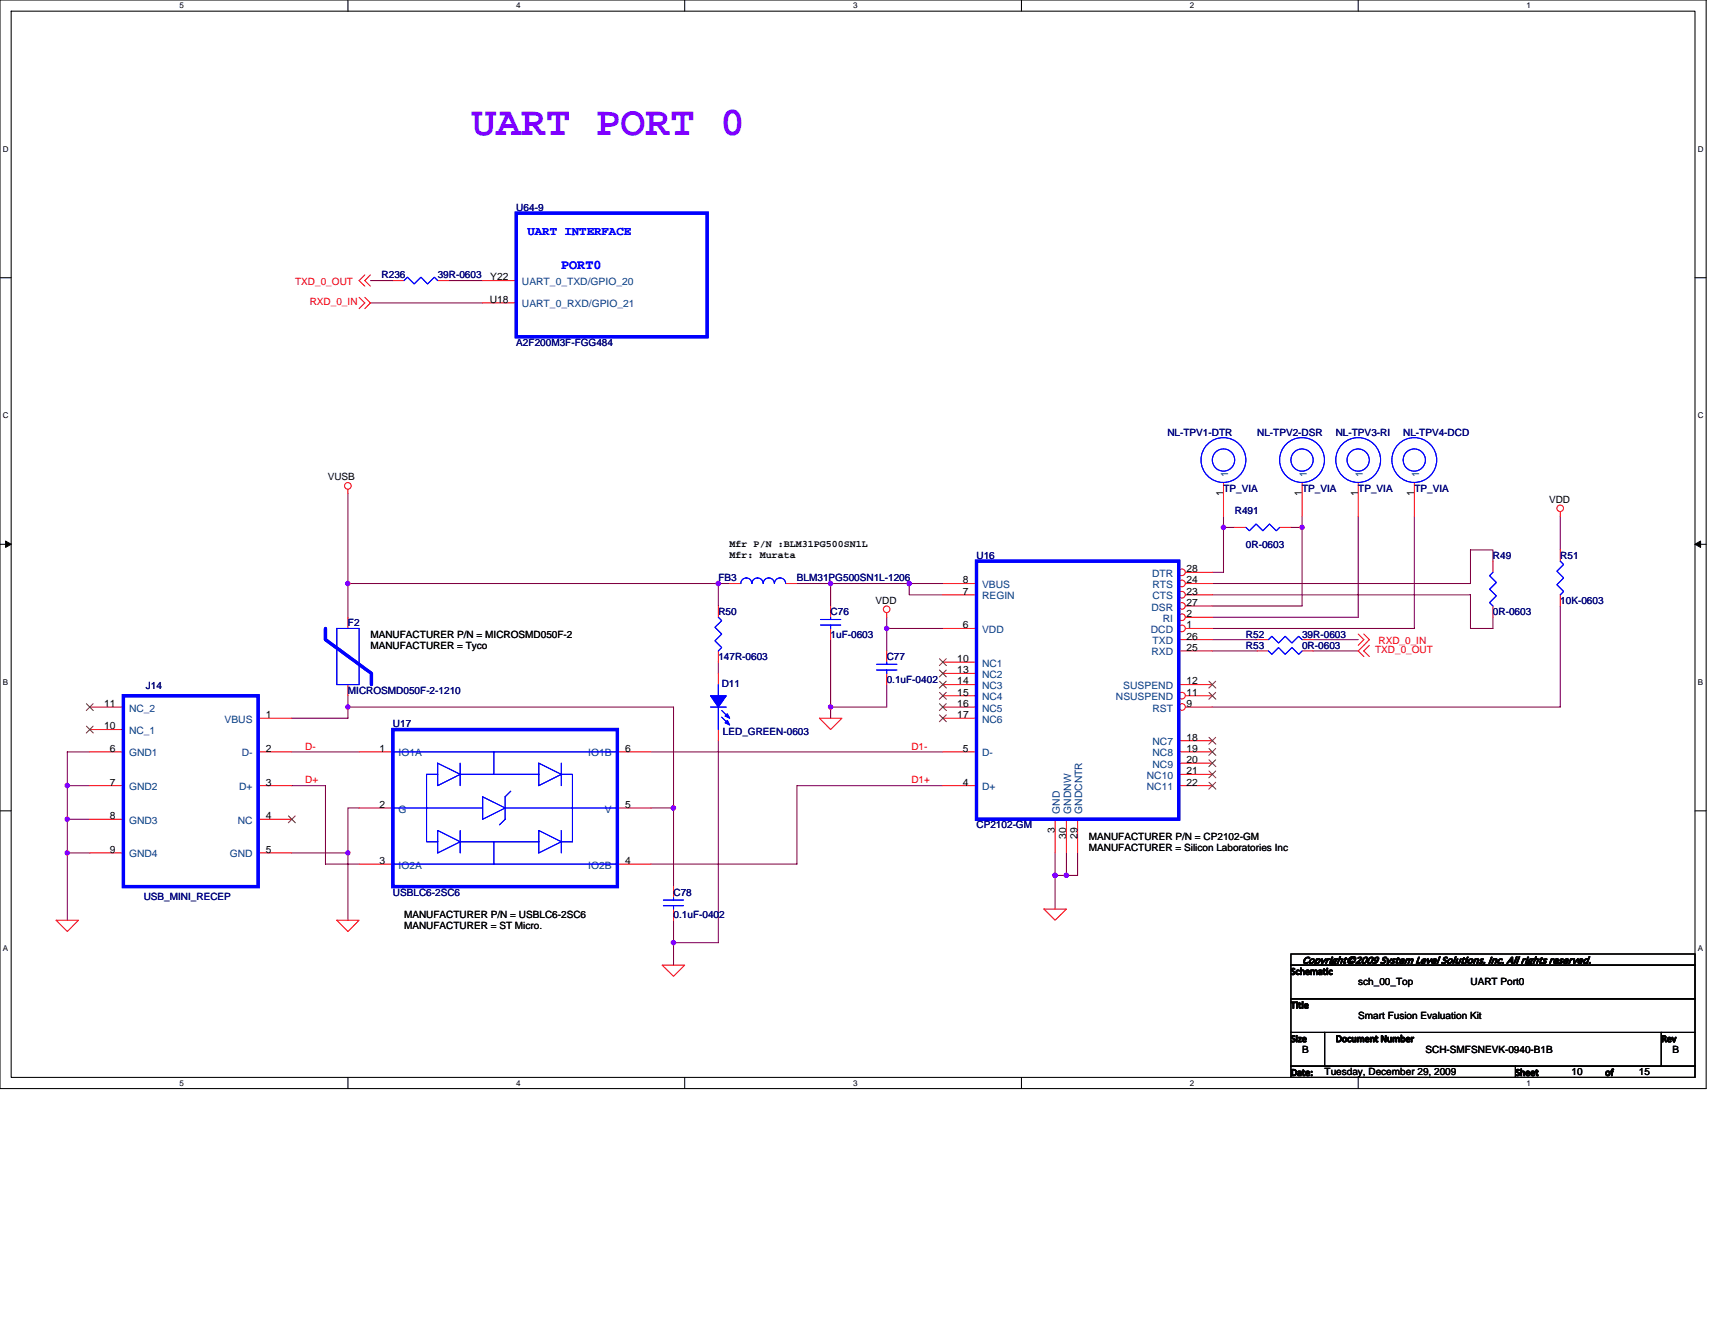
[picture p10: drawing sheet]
<svg xmlns="http://www.w3.org/2000/svg" width="279mm" height="216mm" viewBox="0 0 279 216" stroke-linecap="round" stroke-linejoin="round" font-family="sans-serif">
<path d="M0 0h278v177.4h-278zM1.8 1.8h274.3v173.8h-274.3z" fill="none" stroke="#000" stroke-width=".17"/>
<g fill="#fff">
<path d="M29.3 .2h.7v1.5h-.7z"/>
<path d="M29.3 175.7h.7v1.5h-.7z"/>
</g>
<path d="M56.7 0v1.8M56.7 175.6v1.8" fill="none" stroke="#000" stroke-width=".17"/>
<g fill="#fff">
<path d="M84.1 .2h.7v1.5h-.7z"/>
<path d="M84.1 175.7h.7v1.5h-.7z"/>
</g>
<path d="M111.5 0v1.8M111.5 175.6v1.8" fill="none" stroke="#000" stroke-width=".17"/>
<g fill="#fff">
<path d="M139 .2h.7v1.5h-.7z"/>
<path d="M139 175.7h.7v1.5h-.7z"/>
</g>
<path d="M166.4 0v1.8M166.4 175.6v1.8" fill="none" stroke="#000" stroke-width=".17"/>
<g fill="#fff">
<path d="M193.8 .2h.8v1.5h-.8z"/>
<path d="M193.8 175.7h.8v1.5h-.8z"/>
</g>
<path d="M221.3 0v1.8M221.3 175.6v1.8" fill="none" stroke="#000" stroke-width=".17"/>
<g fill="#fff">
<path d="M248.7 .2h.7v1.5h-.7z"/>
<path d="M248.7 175.7h.7v1.5h-.7z"/>
<path d="M.5 23.5h.9v1.5h-.9z"/>
<path d="M276.6 23.5h1v1.5h-1z"/>
<path d="M.5 67h.9v1.4h-.9z"/>
<path d="M276.6 67h1v1.4h-1z"/>
</g>
<path d="M0 45.3h1.8M276.1 45.3h1.9" fill="none" stroke="#000" stroke-width=".17"/>
<g fill="#fff">
<path d="M.5 110.4h.8v1.5h-.8z"/>
<path d="M276.6 110.4h.9v1.5h-.9z"/>
</g>
<path d="M0 88.7h1.8M276.1 88.7h1.9" fill="none" stroke="#000" stroke-width=".17"/>
<path d="M.9 88.2l.9 .5-.9 .5zM276.1 88.7l1-.5v1z" fill="#000" stroke="#000" stroke-width=".16"/>
<g fill="#fff">
<path d="M.5 153.8h.8v1.5h-.8z"/>
<path d="M276.6 153.8h.9v1.5h-.9z"/>
</g>
<path d="M0 132.1h1.8M276.1 132.1h1.9M210.3 157.3h65.8v5.5h-65.8zM210.3 155.4h65.8v1.9h-65.8zM210.3 162.8h65.8v5.4h-65.8zM210.3 168.2h5.5v5.5h-5.5zM210.3 173.7h36.6v1.9h-36.6zM215.8 168.2h54.9v5.5h-54.9zM246.9 173.7h29.2v1.9h-29.2zM270.7 168.2h5.4v5.5h-5.4z" fill="none" stroke="#000" stroke-width=".17"/>
<g fill="none" stroke="#800040" stroke-width=".17">
<path d="M60.3 49.4h18.3M60.3 45.7h3.7M73.2 45.7h5.4M56.7 95.1h62.2M56.7 80.5v20.1M117 95.1v3.6M129.8 95.1h5.5v3.6M135.3 95.1h12.8v1.8h5.5M148.1 95.1h5.5M197.5 96.9h42.1v5.5h3.6v-1.8M199.3 84.1v9.2h-1.8M199.3 85.9h1.9"/>
<path d="M210.3 85.9h1.8M212.1 84.1v14.6h-14.6M221.3 84.1v16.5h-23.8M230.4 84.1v18.3h-32.9M243.2 91.4v-1.8h-3.6v5.5h-42.1M254.2 98.7v16.5h-56.7M254.2 84.1v5.5M56.7 115.2h53v29.3M56.7 113.4v3.6h-9.2M117 107.9v1.8M135.3 104.2v12.8M144.5 102.4h9.1"/>
<path d="M144.5 100.6v5.5M144.5 111.5v3.7h-9.2M197.5 104.2h7.3M197.5 106.1h7.3M214 104.2h7.3M214 106.1h7.3M11 128h3.6M11 139h3.6M11 133.5h3.6M14.6 122.5h-3.6v27.4M47.5 122.5h11M47.5 128h5.5v12.8h5.5"/>
<path d="M47.5 139h9.2M58.5 131.7h-1.8v18.2M106.1 122.5h47.5M106.1 131.7h3.6M117 120.7v32.9h-7.3M153.6 128h-23.8v12.8h-23.7M171.9 139v9.1M173.7 139v3.6M175.6 139v3.6h-3.7M109.7 149.9v7.4"/>
</g>
<g fill="#f0f" stroke="#f0f" stroke-width=".17">
<circle cx="148.1" cy="95.1" r=".36"/>
<circle cx="117" cy="95.1" r=".36"/>
<circle cx="135.3" cy="95.1" r=".36"/>
<circle cx="135.3" cy="115.2" r=".35"/>
<circle cx="171.9" cy="142.6" r=".35"/>
<circle cx="173.7" cy="142.6" r=".36"/>
<circle cx="56.7" cy="139" r=".35"/>
<circle cx="10.9" cy="128" r=".36"/>
<circle cx="11" cy="139" r=".35"/>
<circle cx="109.7" cy="131.7" r=".36"/>
<circle cx="11" cy="133.5" r=".35"/>
<circle cx="56.7" cy="95.1" r=".36"/>
<circle cx="109.7" cy="153.6" r=".36"/>
<circle cx="144.4" cy="102.4" r=".35"/>
<circle cx="56.7" cy="115.2" r=".35"/>
<circle cx="199.3" cy="85.9" r=".36"/>
<circle cx="212.1" cy="85.9" r=".36"/>
</g>
<g fill="none" stroke="#f00" stroke-width=".17">
<path d="M58.5 48.5l.9 .9-.9 .9M59.4 48.5l.9 .9-.9 .9M59.4 44.8l-.9 .9 .9 .9M60.3 44.8l-.9 .9 .9 .9M56.7 79.7v.8M221.3 78.6v5.5M230.4 78.6v5.5M117 98.7v1.9M118.9 95.1h1.8M128 95.1h1.8M135.3 98.7v1.9M144.5 99.8v.8"/>
<path d="M153.6 95.1h5.5M153.6 96.9h5.5M201.2 85.9h1.8M208.5 85.9h1.8M243.2 91.4v1.9M243.2 98.7v1.9M254.2 83.4v.7M254.2 89.6v1.8M254.2 96.9v1.8M117 106.1v1.8M133.5 117h3.7l-1.9 1.9zM135.3 102.4v1.8"/>
<path d="M153.6 102.4h5.5M153.6 107.9h5.5M153.6 109.7h5.5M153.6 111.5h5.5M153.6 113.4h5.5M153.6 115.2h5.5M153.6 117h5.5M221.3 103.3l.9 .9-.9 1M222.2 103.3l.9 .9-1.8 1.9 .9 .9M223.1 105.2l-.9 .9 .9 .9M153.6 122.5h5.5M153.6 128h5.5"/>
<path d="M171.9 133.5v5.5M173.7 133.5v5.5M175.6 133.5v5.5M9.1 149.9h3.7l-1.8 1.9zM54.9 149.9h3.6l-1.8 1.9zM107.9 157.3h3.6l-1.8 1.8zM170.1 148.1h3.6l-1.8 1.8z"/>
<circle cx="56.7" cy="79.2" r=".54"/>
<circle cx="144.4" cy="99.3" r=".54"/>
<circle cx="254.2" cy="82.8" r=".54"/>
</g>
<g fill="none" stroke="#00f" stroke-width=".17">
<path d="M120.7 95.1a.9 .9 0 0 1 .9-.9 .9 .9 0 0 1 .9 .9M122.5 95.1a.91 .91 0 0 1 .9-.9 .91 .91 0 0 1 .9 .9 .91 .91 0 0 1 .9-.9 .91 .91 0 0 1 1 .9M126.2 95.1a.91 .91 0 0 1 .9-.9 .91 .91 0 0 1 .9 .9M203 85.9l.5 .6 1.1-1.1 1.1 1.1 1.1-1.1 1.1 1.1 .6-.6M243.2 93.3l-.5 .5 1.1 1.1-1.1 1.1 1.1 1.1-1.1 1.1 .5 .5M254.2 91.4l.5 .6-1.1 1.1 1.1 1.1-1.1 1.1 1.1 1.1-.5 .5M117 100.6l.6 .5-1.1 1.1 1.1 1.1-1.1 1.1 1.1 1.1-.6 .6M133.7 101.9h3.3M133.7 100.9h3.3M135.3 100.6v.3M135.3 101.9v.5"/>
<circle cx="221.3" cy="75" r="1.81"/>
<circle cx="221.3" cy="75" r="3.7"/>
<circle cx="230.4" cy="75" r="1.81"/>
<circle cx="230.4" cy="75" r="3.7"/>
</g>
<path d="M153.1 107.3l1.1 1.2M153.1 109.2l1.1 1.1M153.1 111l1.1 1.1M153.1 112.8l1.1 1.1M153.1 114.7l1.1 1.1M153.1 116.5l1.1 1.1M154.2 107.3l-1.2 1.2M154.2 109.2l-1.2 1.1M154.2 111l-1.2 1.1M154.2 112.8l-1.2 1.1M154.2 114.7l-1.2 1.1M154.2 116.5l-1.2 1.1" fill="none" stroke="#804000" stroke-width=".16"/>
<circle cx="192.6" cy="115.2" r=".54" fill="#fff" stroke="#f00" stroke-width=".17"/>
<path d="M193.1 115.2h4.4" fill="none" stroke="#f00" stroke-width=".17"/>
<circle cx="192.6" cy="113.4" r=".54" fill="#fff" stroke="#f00" stroke-width=".17"/>
<path d="M192 111.5h5.5M193.1 113.4h4.4M192 120.7h5.5M192 122.5h5.5M192 124.4h5.5M192 126.2h5.5M192 128h5.5" fill="none" stroke="#f00" stroke-width=".17"/>
<g fill="none" stroke="#804000" stroke-width=".16">
<path d="M197 112.8l1.1 1.1M197 111l1.1 1.1M198.1 112.8l-1.2 1.1M198.1 111l-1.2 1.1M197 120.1l1.1 1.2M197 122l1.1 1.1M197 123.8l1.1 1.1M197 125.6l1.1 1.1M197 127.5l1.1 1.1M198.1 120.1l-1.2 1.2M198.1 122l-1.2 1.1M198.1 123.8l-1.2 1.1"/>
<path d="M198.1 125.6l-1.2 1.1M198.1 127.5l-1.2 1.1"/>
</g>
<circle cx="192.6" cy="93.2" r=".54" fill="#fff" stroke="#f00" stroke-width=".17"/>
<path d="M193.1 93.3h4.4" fill="none" stroke="#f00" stroke-width=".17"/>
<circle cx="192.6" cy="95.1" r=".54" fill="#fff" stroke="#f00" stroke-width=".17"/>
<path d="M193.1 95.1h4.4" fill="none" stroke="#f00" stroke-width=".17"/>
<circle cx="192.6" cy="96.9" r=".54" fill="#fff" stroke="#f00" stroke-width=".17"/>
<path d="M193.1 96.9h4.4" fill="none" stroke="#f00" stroke-width=".17"/>
<circle cx="192.6" cy="98.7" r=".54" fill="#fff" stroke="#f00" stroke-width=".17"/>
<path d="M193.1 98.7h4.4" fill="none" stroke="#f00" stroke-width=".17"/>
<circle cx="192.6" cy="100.6" r=".54" fill="#fff" stroke="#f00" stroke-width=".17"/>
<path d="M192 104.2h5.5M192 106.1h5.5M193.1 100.6h4.4" fill="none" stroke="#f00" stroke-width=".17"/>
<circle cx="192.6" cy="102.4" r=".54" fill="#fff" stroke="#f00" stroke-width=".17"/>
<g fill="none" stroke="#f00" stroke-width=".17">
<path d="M64 45.7h1.8M71.3 45.7h1.9M78.6 45.7h5.5M78.6 49.4h5.5M199.3 78.6v5.5M212.1 78.6v5.5M14.6 118.9h5.5M14.6 115.2h5.5M42.1 117h5.4M56.7 100.6v1.8M56.7 111.5v1.9M117 109.7v1.8"/>
<path d="M117 118.9v1.8M144.5 106.1v1.8M144.5 109.7v1.8M193.1 102.4h4.4M204.8 104.2h1.9M204.8 106.1h1.9M212.1 104.2h1.9M212.1 106.1h1.9M14.6 122.5h5.5M14.6 128h5.5M14.6 133.5h5.5M14.6 139h5.5"/>
<path d="M42.1 122.5h5.4M42.1 128h5.4M42.1 133.5h5.4M42.1 139h5.4M58.5 122.5h5.5M58.5 131.7h5.5M100.6 122.5h5.5M100.6 131.7h5.5M58.5 140.8h5.5M100.6 140.8h5.5M109.7 144.5v1.8M109.7 148.1v1.8"/>
</g>
<path d="M84.1 34.7h31.1v20.2h-31.1zM159.1 91.4h32.9v42.1h-32.9zM20.1 113.4h22v31.1h-22zM53 102.4v1.8l7.5 5.5v1.8M64 118.9h36.6v25.6h-36.6z" fill="none" stroke="#00f" stroke-width=".53"/>
<g fill="none" stroke="#00f" stroke-width=".17">
<path d="M65.8 45.7l.6-.5 1.1 1.1 1.1-1.1 1.1 1.1 1.1-1.1 .5 .5M54.9 102.4h3.6v9.1h-3.6zM115.8 115.2h2.5M117 111.5v1.9M117 115.2v3.7M117.6 115.8l1.1 1.1M117.6 116.9l1.1 1M142.8 109.2h3.3M142.8 108.2h3.3M144.5 107.9v.3M144.5 109.2v.5M206.7 104.2l.5-.5 1.1 1.1 1.1-1.1 1.1 1.1 1.1-1.1 .5 .5"/>
<path d="M206.7 106.1l.5 .5 1.1-1.1 1.1 1.1 1.1-1.1 1.1 1.1 .5-.5M64 131.7h14.6M64 122.5h36.6M71.3 126.2h-1.8v11h1.8M71.3 124.4l3.7 1.8-3.7 1.8zM71.3 135.3l3.7 1.9-3.7 1.8zM75 126.2h12.8M75 137.2h12.8M75 124.4v3.6M75 135.3v3.7M78.6 129.8l3.7 1.9-3.7 1.8zM80.5 122.5v3.7"/>
<path d="M80.5 137.2v3.6M82.3 131.7h18.3M83.2 128.9l-.9 .9v3.7l-.9 .9M87.8 124.4l3.6 1.8-3.6 1.8zM91.4 126.2h1.9v11h-1.9l-3.6 1.8v-3.7l3.6 1.9M91.4 124.4v3.6M91.4 135.3v3.7M64 140.8h36.6M108.1 147.6h3.3M108.1 146.7h3.3M109.7 146.3v.4M109.7 147.6v.5"/>
<circle cx="199.3" cy="75" r="3.7"/>
<circle cx="199.3" cy="75" r="1.82"/>
<circle cx="212.1" cy="75" r="1.81"/>
<circle cx="212.1" cy="75" r="3.7"/>
</g>
<path d="M14.1 118.3l1.1 1.1M14.1 114.7l1.1 1.1M15.2 118.3l-1.1 1.1M15.2 114.7l-1.1 1.1M47 132.9l1.1 1.2M48.1 132.9l-1.1 1.2" fill="none" stroke="#804000" stroke-width=".16"/>
<g fill="#00f" stroke="#00f" stroke-width=".17">
<path d="M115.8 113.4h2.5l-1.3 1.8z" fill-rule="evenodd"/>
<path d="M118.5 117.4l.4 .7-.8-.3z" fill-rule="evenodd"/>
<path d="M118.1 116.7l.4-.4 .4 .7z" fill-rule="evenodd"/>
<path d="M115.8 113.4h2.5l-1.3 1.8z" fill-rule="evenodd"/>
<path d="M118.5 117.4l.4 .7-.8-.3z" fill-rule="evenodd"/>
<path d="M118.1 116.7l.4-.4 .4 .7z" fill-rule="evenodd"/>
</g>
<g fill="#f0f" stroke="#f0f" stroke-width=".17">
<circle cx="148.1" cy="95.1" r=".36"/>
<circle cx="117" cy="95.1" r=".36"/>
<circle cx="135.3" cy="95.1" r=".36"/>
<circle cx="135.3" cy="115.2" r=".35"/>
<circle cx="171.9" cy="142.6" r=".35"/>
<circle cx="173.7" cy="142.6" r=".36"/>
<circle cx="56.7" cy="139" r=".35"/>
<circle cx="10.9" cy="128" r=".36"/>
<circle cx="11" cy="139" r=".35"/>
<circle cx="109.7" cy="131.7" r=".36"/>
<circle cx="11" cy="133.5" r=".35"/>
<circle cx="56.7" cy="95.1" r=".36"/>
<circle cx="109.7" cy="153.6" r=".36"/>
<circle cx="144.4" cy="102.4" r=".35"/>
<circle cx="56.7" cy="115.2" r=".35"/>
<circle cx="199.3" cy="85.9" r=".36"/>
<circle cx="212.1" cy="85.9" r=".36"/>
</g>
<text font-size="6.8" fill="#8000ff" x="76.8" y="22.1">UART PORT 0</text>
<text font-size="2.2" fill="#00f" x="91.4" y="43.9">PORT0</text>
<text font-size="2" fill="#00f" x="85.9" y="38.3">UART INTERFACE</text>
<g font-size="1.7">
<text x="79.9" y="45.7">Y22</text>
<text x="79.8" y="49.3">U18</text>
<text x="199.3" y="80.8" transform="rotate(-90 199.3 80.8)">1</text>
<text x="212.1" y="80.8" transform="rotate(-90 212.1 80.8)">1</text>
<text x="221.3" y="80.8" transform="rotate(-90 221.3 80.8)">1</text>
<text x="230.4" y="80.8" transform="rotate(-90 230.4 80.8)">1</text>
<text x="156.9" y="95.1">8</text>
<text x="193.3" y="95.1">24</text>
<text x="193.3" y="93.2">28</text>
<text x="156.9" y="96.9">7</text>
<text x="193.3" y="96.9">23</text>
<text x="193.3" y="100.6">2</text>
<text x="193.3" y="98.7">27</text>
<text x="156" y="107.9">10</text>
<text x="156.9" y="102.4">6</text>
<text x="193.3" y="104.2">26</text>
<text x="193.3" y="102.4">1</text>
<text x="193.3" y="106">25</text>
<text x="156" y="109.7">13</text>
<text x="156" y="111.5">14</text>
<text x="156" y="113.3">15</text>
<text x="193.3" y="111.5">12</text>
<text x="193.3" y="113.3">11</text>
<text x="17" y="118.9">10</text>
<text x="17" y="115.2">11</text>
<text x="43.3" y="117">1</text>
<text x="156" y="115.2">16</text>
<text x="156" y="117">17</text>
<text x="193.3" y="115.2">9</text>
<text x="17.9" y="122.5">6</text>
<text x="43.3" y="122.5">2</text>
<text x="61.8" y="122.5">1</text>
<text x="101.9" y="122.5">6</text>
<text x="156.9" y="122.5">5</text>
<text x="193.3" y="120.7">18</text>
<text x="193.3" y="122.5">19</text>
<text x="193.3" y="124.3">20</text>
<text x="17.9" y="128">7</text>
<text x="43.3" y="128">3</text>
<text x="61.8" y="131.6">2</text>
<text x="101.9" y="131.6">5</text>
<text x="156.9" y="128">4</text>
<text x="193.3" y="126.2">21</text>
<text x="193.3" y="128">22</text>
<text x="17.9" y="133.5">8</text>
<text x="43.3" y="133.5">4</text>
<text x="171.9" y="135.7" transform="rotate(-90 171.9 135.7)">3</text>
<text x="173.7" y="136.6" transform="rotate(-90 173.7 136.6)">30</text>
<text x="175.5" y="136.6" transform="rotate(-90 175.5 136.6)">29</text>
<text x="17.9" y="139">9</text>
<text x="43.3" y="139">5</text>
<text x="61.8" y="140.8">3</text>
<text x="101.9" y="140.8">4</text>
<text x="212.1" y="157">Copyright©2009 System Level Solutions, Inc. All rights reserved.</text>
</g>
<g font-size="1.7" fill="#004080">
<text x="85" y="46.5">UART_0_TXD/GPIO_20</text>
<text x="85" y="50.1">UART_0_RXD/GPIO_21</text>
<text x="200.1" y="77.7" transform="rotate(-90 200.1 77.7)">1</text>
<text x="212.9" y="77.7" transform="rotate(-90 212.9 77.7)">1</text>
<text x="222" y="77.7" transform="rotate(-90 222 77.7)">1</text>
<text x="231.2" y="77.7" transform="rotate(-90 231.2 77.7)">1</text>
<text x="160" y="95.8">VBUS</text>
<text x="187.7" y="94">DTR</text>
<text x="187.8" y="95.8">RTS</text>
<text x="160" y="97.7">REGIN</text>
<text x="187.6" y="99.5">DSR</text>
<text x="187.8" y="97.7">CTS</text>
<text x="189.4" y="101.3">RI</text>
<text x="160" y="103.1">VDD</text>
<text x="187.5" y="103.1">DCD</text>
<text x="187.6" y="106.8">RXD</text>
<text x="187.8" y="105">TXD</text>
<text x="160" y="108.6">NC1</text>
<text x="160" y="110.5">NC2</text>
<text x="160" y="112.3">NC3</text>
<text x="183" y="112.3">SUSPEND</text>
<text x="21" y="119.6">NC_1</text>
<text x="21" y="116">NC_2</text>
<text x="36.6" y="117.8">VBUS</text>
<text x="160" y="114.1">NC4</text>
<text x="160" y="116">NC5</text>
<text x="160" y="117.8">NC6</text>
<text x="181.8" y="114.1">NSUSPEND</text>
<text x="187.8" y="116">RST</text>
<text x="21" y="123.3">GND1</text>
<text x="39.4" y="123.3">D-</text>
<text x="64.9" y="123.3">IO1A</text>
<text x="95.8" y="123.3">IO1B</text>
<text x="160" y="123.3">D-</text>
<text x="187.8" y="121.4">NC7</text>
<text x="187.8" y="123.3">NC8</text>
<text x="187.8" y="125.1">NC9</text>
<text x="21" y="128.8">GND2</text>
<text x="39" y="128.8">D+</text>
<text x="160" y="128.8">D+</text>
<text x="186.8" y="126.9">NC10</text>
<text x="186.8" y="128.8">NC11</text>
<text x="21" y="134.2">GND3</text>
<text x="38.7" y="134.2">NC</text>
<text x="64.9" y="132.4">G</text>
<text x="98.6" y="132.4">V</text>
<text x="172.7" y="132.6" transform="rotate(-90 172.7 132.6)">GND</text>
<text x="174.5" y="132.6" transform="rotate(-90 174.5 132.6)">GNDNW</text>
<text x="176.3" y="132.6" transform="rotate(-90 176.3 132.6)">GNDCNTR</text>
<text x="21" y="139.7">GND4</text>
<text x="37.4" y="139.7">GND</text>
<text x="64.9" y="141.5">IO2A</text>
<text x="95.8" y="141.5">IO2B</text>
</g>
<g font-size="1.6" fill="#000080">
<text x="84.1" y="34.4">U64-9</text>
<text x="62.2" y="45.4">R236</text>
<text x="71.3" y="45.4">39R-0603</text>
<text x="84.1" y="56.3">A2F200M3F-FGG484</text>
<text x="190.2" y="71">NL-TPV1-DTR</text>
<text x="204.8" y="71">NL-TPV2-DSR</text>
<text x="217.6" y="71">NL-TPV3-RI</text>
<text x="228.6" y="71">NL-TPV4-DCD</text>
<text x="199.3" y="80.1">TP_VIA</text>
<text x="201.2" y="83.8">R491</text>
<text x="212.1" y="80.1">TP_VIA</text>
<text x="221.3" y="80.1">TP_VIA</text>
<text x="230.4" y="80.1">TP_VIA</text>
<text x="203" y="89.3">0R-0603</text>
<text x="117" y="94.7">FB3</text>
<text x="129.8" y="94.7">BLM31PG500SN1L-1206</text>
<text x="159.1" y="91.1">U16</text>
<text x="243.2" y="91.1">R49</text>
<text x="254.2" y="91.1">R51</text>
<text x="117" y="100.2">R50</text>
<text x="135.3" y="100.2">C76</text>
<text x="243.2" y="100.2">0R-0603</text>
<text x="254.2" y="98.4">10K-0603</text>
<text x="56.7" y="102.1">F2</text>
<text x="117" y="107.5">147R-0603</text>
<text x="135.3" y="103.9">1uF-0603</text>
<text x="144.5" y="107.5">C77</text>
<text x="203" y="103.9">R52</text>
<text x="203" y="105.7">R53</text>
<text x="212.1" y="103.9">39R-0603</text>
<text x="212.1" y="105.7">0R-0603</text>
<text x="23.8" y="112.3">J14</text>
<text x="56.7" y="113">MICROSMD050F-2-1210</text>
<text x="117.6" y="111.9">D11</text>
<text x="144.5" y="111.2">0.1uF-0402</text>
<text x="64" y="118.5">U17</text>
<text x="117.8" y="119.8">LED_GREEN-0603</text>
<text x="159.1" y="135">CP2102-GM</text>
<text x="23.4" y="146.7">USB_MINI_RECEP</text>
<text x="64" y="145.9">USBLC6-2SC6</text>
<text x="109.7" y="145.9">C78</text>
<text x="109.7" y="149.6">0.1uF-0402</text>
</g>
<g font-size="1.6" fill="#f00">
<text x="48.1" y="46.5">TXD_0_OUT</text>
<text x="50.5" y="49.8">RXD_0_IN</text>
<text x="224" y="106.4">TXD_0_OUT</text>
<text x="224.6" y="105">RXD_0_IN</text>
<text x="49.7" y="122.2">D-</text>
<text x="148.5" y="122.2">D1-</text>
<text x="49.7" y="127.7">D+</text>
<text x="148.5" y="127.7">D1+</text>
</g>
<g font-size="1.6">
<text x="53.4" y="78.3">VUSB</text>
<text x="252.4" y="81.9">VDD</text>
<text x="118.9" y="89.1">Mfr P/N :BLM31PG500SN1L</text>
<text x="118.9" y="91">Mfr: Murata</text>
<text x="142.6" y="98.4">VDD</text>
<text x="60.3" y="103.9">MANUFACTURER P/N = MICROSMD050F-2</text>
<text x="60.3" y="105.7">MANUFACTURER = Tyco</text>
<text x="177.4" y="136.8">MANUFACTURER P/N = CP2102-GM</text>
<text x="177.4" y="138.6">MANUFACTURER = Silicon Laboratories Inc</text>
<text x="65.8" y="149.6">MANUFACTURER P/N = USBLC6-2SC6</text>
<text x="65.8" y="151.4">MANUFACTURER = ST Micro.</text>
<text x="210.3" y="158.8">Schematic</text>
<text x="221.3" y="160.6">sch_00_Top</text>
<text x="239.6" y="160.6">UART Port0</text>
<text x="210.3" y="164.3">Title</text>
<text x="221.3" y="166.1">Smart Fusion Evaluation Kit</text>
<text x="210.3" y="169.8">Size</text>
<text x="212.1" y="171.6">B</text>
<text x="217.6" y="169.8">Document Number</text>
<text x="232.2" y="171.6">SCH-SMFSNEVK-0940-B1B</text>
<text x="270.7" y="169.8">Rev</text>
<text x="272.5" y="171.6">B</text>
<text x="210.3" y="175.3">Date:</text>
<text x="215.8" y="175.2">Tuesday, December 29, 2009</text>
<text x="246.9" y="175.3">Sheet</text>
<text x="256" y="175.2">10</text>
<text x="261.5" y="175.3">of</text>
<text x="267" y="175.2">15</text>
</g>
<g font-size="1.3">
<text x="29.3" y="1.4">5</text>
<text x="84.1" y="1.4">4</text>
<text x="139" y="1.4">3</text>
<text x="193.8" y="1.4">2</text>
<text x="248.7" y="1.4">1</text>
<text x=".5" y="24.7">D</text>
<text x="276.6" y="24.7">D</text>
<text x=".5" y="68.2">C</text>
<text x="276.6" y="68.2">C</text>
<text x=".5" y="111.6">B</text>
<text x="276.6" y="111.6">B</text>
<text x=".5" y="155">A</text>
<text x="276.6" y="155">A</text>
<text x="29.3" y="176.9">5</text>
<text x="84.1" y="176.9">4</text>
<text x="139" y="176.9">3</text>
<text x="193.8" y="176.9">2</text>
<text x="248.7" y="176.9">1</text>
</g>
</svg>
